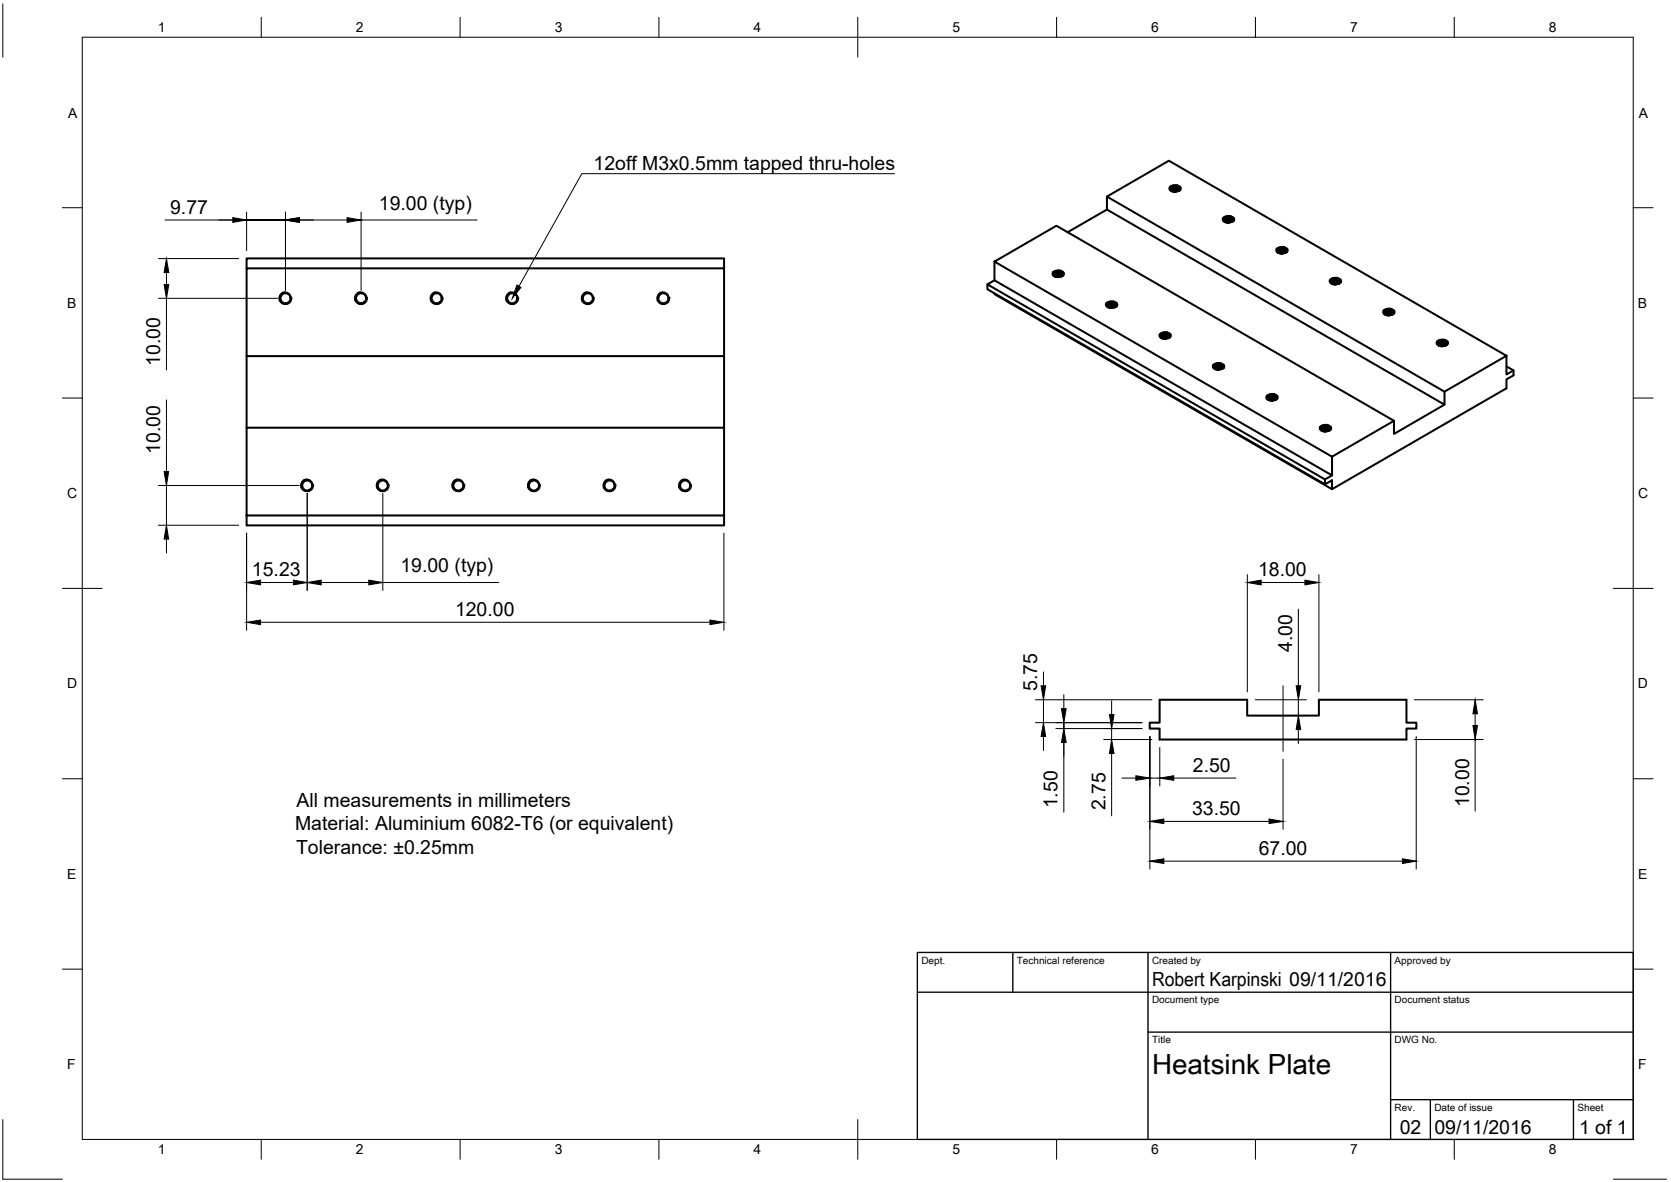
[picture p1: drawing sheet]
<svg xmlns="http://www.w3.org/2000/svg" width="420mm" height="297mm" viewBox="0 0 420 297" stroke-linecap="round" stroke-linejoin="round" font-family="sans-serif">
<!-- layer: Visible -->
<g fill="none" stroke="#000" stroke-width=".51">
<path d="M278.3 49.4l15.6-9 84.9 49-15.6 9zM278.3 49.4v3.3l84.9 49v-3.3M278.3 52.7l-9.9 5.7M294.2 47.6a1.56 1.56 0 0 1 2.6 .1 1.48 1.48 0 0 0-2.6-.1l.5 .4 .8 .2M294.4 47.7l1-.4 .7 .2 .6 .3a1.82 1.82 0 0 0-2.4 0zM294.5 47.2a2.16 2.16 0 0 1 1.9 .1M294.5 47.6a2.59 2.59 0 0 1 1.9 .1M294.5 48a1.9 1.9 0 0 1 1.9 0M294.6 48a1.88 1.88 0 0 1 1.7 0l-.7-.1zM295.1 48.2h.6M296 46.6a.71 .71 0 0 1 .8 .5 .71 .71 0 0 1-.4 .9M296 46.6l-1.3 .1-.6 .3"/>
<path d="M296.4 48l-.9 .2M296.8 47.1a2 2 0 0 0-2.8 .2l.1 .4 .4 .3 1 .2M307.6 54.8a2.22 2.22 0 0 1 2.6 .1M307.6 54.8a.82 .82 0 0 0 .1 .9 .82 .82 0 0 0 .9 .2l.3 .1M307.7 55.3a1.52 1.52 0 0 1 2.5 .2 1.49 1.49 0 0 0-2.5-.2l.3 .5 .9 .2M307.9 55a2.59 2.59 0 0 1 2 0M307.9 55.4a2.15 2.15 0 0 1 2 .1M308 55.8a1.74 1.74 0 0 1 1.7 0l-.6-.2zM308.6 55.9h.5M309.4 54.4a.73 .73 0 0 1 .9 .5 .73 .73 0 0 1-.5 .9 1.98 1.98 0 0 0-1.8-.1M309.5 54.3l-1.3 .1-.6 .4M309.8 55.7l-.8 .2"/>
<path d="M310.1 55.6a1.75 1.75 0 0 0-2.4-.1 1.82 1.82 0 0 1 2.4 .1M62 67.4h120.1v22.1h-120.1zM62 67.4v-2.5h120.1v2.5M71.1 73.6a1.43 1.43 0 0 1 2 1.4 1.26 1.26 0 0 0-1.6-1.3 1.26 1.26 0 0 0-.8 1.9 1.26 1.26 0 0 0 2 .3 1.38 1.38 0 0 1-2.4-.4M71.1 73.6a1.54 1.54 0 0 0-.8 1.9M73.1 75l-.4 .8M89.4 75.5a1.41 1.41 0 0 1 1-2 1.41 1.41 0 0 1 1.7 1.5 1.26 1.26 0 0 0-1.6-1.3 1.26 1.26 0 0 0-.8 1.9 1.26 1.26 0 0 0 2 .3 1.38 1.38 0 0 1-2.3-.4M92.1 75l-.4 .8M108.4 75.5a1.41 1.41 0 0 1 1-2 1.41 1.41 0 0 1 1.7 1.5 1.26 1.26 0 0 0-1.6-1.3 1.26 1.26 0 0 0-.8 1.9 1.26 1.26 0 0 0 2 .3 1.38 1.38 0 0 1-2.3-.4M111.1 75l-.4 .8M128.1 73.6a1.43 1.43 0 0 1 2 1.4 1.28 1.28 0 0 0-1.6-1.3 1.28 1.28 0 0 0-.8 1.9 1.28 1.28 0 0 0 2 .3 1.38 1.38 0 0 1-2.3-.4M128.2 73.6a1.54 1.54 0 0 0-.8 1.9"/>
<path d="M130.1 75l-.4 .8M146.4 75.5a1.41 1.41 0 0 1 1-2 1.41 1.41 0 0 1 1.7 1.5 1.28 1.28 0 0 0-1.6-1.3 1.28 1.28 0 0 0-.8 1.9 1.28 1.28 0 0 0 2 .3 1.42 1.42 0 0 1-2.4-.4M149.1 75l-.4 .8M165.4 75.5a1.41 1.41 0 0 1 1-2 1.41 1.41 0 0 1 1.7 1.5 1.28 1.28 0 0 0-1.6-1.3 1.28 1.28 0 0 0-.8 1.9 1.28 1.28 0 0 0 2 .3 1.42 1.42 0 0 1-2.4-.4M168.1 75l-.4 .8M248.3 71.5v1.2l84.8 49v-1.2M250 65.7l15.6-9 84.9 49-15.6 9.1zM250 65.7v4.7l84.9 49.1v-4.7M250 70.4l-1.7 1.1 84.8 49 1.8-1M250 73.7v.2l84.9 49v-2.2l-1.8 1M264.8 68.5a1.58 1.58 0 0 1 2.7 .4 1.09 1.09 0 0 1-1.3 .7M264.9 69a1.52 1.52 0 0 1 2.5 .1 1.49 1.49 0 0 0-2.5-.1l.3 .4 .9 .2"/>
<path d="M265.1 68.7a2.48 2.48 0 0 1 1.9 0M265.1 69.1a2.34 2.34 0 0 1 2 0M265.2 69.4l1.1-.1 .6 .2a1.81 1.81 0 0 0-1.7-.1 1.76 1.76 0 0 1 1.8 0M265.8 69.6h.5M267.2 69.3a1.83 1.83 0 0 0-2.2-.1 1.75 1.75 0 0 1 2.3 .1M267.4 68.5a2 2 0 0 0-2.7 .2l.3 .7 1.1 .2M278.2 76.2a1.02 1.02 0 0 0 1.4 1.2l-.6-.1a.61 .61 0 0 1-.7-.6 .61 .61 0 0 1 .8-.5l1.2 .1 .5 .6M278.2 76.2a2.21 2.21 0 0 1 2.7 .1M278.3 76.8a1.51 1.51 0 0 1 2.5 .1M278.5 76.4a2.59 2.59 0 0 1 2 .1M278.5 76.8a2.59 2.59 0 0 1 2 .1M278.6 77.2a1.88 1.88 0 0 1 1.8 0l-.9-.2z"/>
<path d="M279.2 77.3l.6 .1M280.1 75.8a.7 .7 0 0 1 .8 .5 .7 .7 0 0 1-.5 .9 1.83 1.83 0 0 0-1.8 0M280.1 75.8l-1.3 .1-.6 .3M280.5 77.2l-.9 .2M280.7 77a1.75 1.75 0 0 0-2.3 0 1.82 1.82 0 0 1 2.3 0M321.1 63.1a1.47 1.47 0 0 1 2.5 .1M321.4 62.7a2.48 2.48 0 0 1 1.9 .1M321.4 63.2a2.59 2.59 0 0 1 1.9 0M322 63.7h.6M322.9 62.1a.74 .74 0 0 1 .9 .7 .74 .74 0 0 1-.8 .8l-.6 .1M322.9 62.1l-1.3 .1-.6 .4M323.2 63.5a2.05 2.05 0 0 0-1.8 0 2.17 2.17 0 0 1 1.8 0l-.9-.1-.8 .1"/>
<path d="M323.5 63.3a1.75 1.75 0 0 0-2.3 0 1.76 1.76 0 0 1 2.3 .1M323.6 63.2a1.47 1.47 0 0 0-2.5-.1l.4 .5 .9 .1M323.7 62.7a1.95 1.95 0 0 0-2.8 .1l.1 .4 .4 .3 1 .2M334.4 70.4a1.01 1.01 0 0 0 1.4 1.1h-.3a.61 .61 0 0 1-.8-.3 .61 .61 0 0 1 .1-.7 1.57 1.57 0 0 1 2.3 .5 1.56 1.56 0 0 0-2.6-.1M334.4 70.4a2.29 2.29 0 0 1 2.7 0M334.6 71a1.69 1.69 0 0 1 2.4 .1 1.75 1.75 0 0 0-2.4 0M334.8 70.5a2.15 2.15 0 0 1 1.9 .1M334.8 70.9a2.59 2.59 0 0 1 1.9 .1M334.8 71.2a1.98 1.98 0 0 1 1.9 .1M335.4 71.5h.6M336.3 69.9a.71 .71 0 0 1 .8 .5 .71 .71 0 0 1-.4 .8M336.3 69.9h-1.3l-.6 .4"/>
<path d="M336.6 71.3a1.88 1.88 0 0 0-1.7 0l1.1-.1 .6 .1M336.7 71.2l-.9 .3M348.1 78.8a1.75 1.75 0 0 1 2.3 .1 1.83 1.83 0 0 0-2.3-.1M348.2 78.3a2.59 2.59 0 0 1 2 0M348.2 78.7a2.15 2.15 0 0 1 2 0M348.3 79a1.83 1.83 0 0 1 1.8 0M348.3 79a1.74 1.74 0 0 1 1.7 .1l-.6-.2-1.1 .1M348.9 79.2h.6M349.8 77.7a.77 .77 0 0 1 .8 .8 .77 .77 0 0 1-1 .7h-.3M349.8 77.6l-1.3 .1-.6 .4M350.6 78.2a1.95 1.95 0 0 0-2.8 .1v.1a1.15 1.15 0 0 0 1.5 .8h-.6a.61 .61 0 0 1-.7-.6 .61 .61 0 0 1 .8-.6l1.2 .1 .5 .6a1.52 1.52 0 0 0-2.5-.1M62 89.5v18"/>
<path d="M182.1 89.5v18M292 84.2a2.35 2.35 0 0 1 1.9 0M292 84.5l1.1-.2 .6 .1 .4 .4a1.76 1.76 0 0 0-2.3-.1zM292 84.6a2.48 2.48 0 0 1 1.9 0M292 84.9a1.98 1.98 0 0 1 1.9 .1M292 85a1.88 1.88 0 0 1 1.8 0l-.7-.2-1 .2M292.6 85.1h.6M293.5 83.6a.74 .74 0 0 1 .9 .6 .74 .74 0 0 1-.7 .8l-.7 .1M293.5 83.5l-1.3 .1-.6 .4M294.3 84.1a2 2 0 0 0-2.8 .1l.1 .4 .4 .4 1 .1h-.5a.61 .61 0 0 1-.8-.6 .61 .61 0 0 1 .8-.6l1.1 .1 .5 .3 .1 .4a1.52 1.52 0 0 0-2.5-.2M305.2 92.3a1.56 1.56 0 0 1 2.5 .1 1.5 1.5 0 0 0-2.5-.2l.3 .5 .9 .2M305.4 91.9a2.59 2.59 0 0 1 2 .1"/>
<path d="M305.4 92.4a2.34 2.34 0 0 1 2 0M305.5 92.7a1.74 1.74 0 0 1 1.7 .1l-.6-.2zM306.1 92.9h.5M306.9 91.3a.73 .73 0 0 1 .9 .5 .73 .73 0 0 1-.5 .9 1.98 1.98 0 0 0-1.8 0M307 91.3l-1.3 .1-.6 .3M307.3 92.7l-.8 .2M307.5 92.5a1.83 1.83 0 0 0-2.2 0 1.75 1.75 0 0 1 2.3 0M307.7 91.8a2 2 0 0 0-2.7 .2l.3 .7 1.1 .2M318.8 99.7a2.59 2.59 0 0 1 2 0M320.4 99.1a.7 .7 0 0 1 .8 .5 .7 .7 0 0 1-.4 .9M320.4 99.1h-1.3l-.6 .4M321.2 99.6a1.91 1.91 0 0 0-2.8 .1l.1 .5 .4 .3 1 .2"/>
<path d="M361.3 85.9l-.1 .4 .3 .4 1.2 .3M361.3 85.9a2.13 2.13 0 0 1 2.7 0M361.4 86.4a1.51 1.51 0 0 1 2.6 .1 1.53 1.53 0 0 0-2.6-.1l.5 .5 .8 .1M361.5 86.6a1.75 1.75 0 0 1 2.3 0M361.5 86.6a1.69 1.69 0 0 1 2.3 .1M361.7 86a2.59 2.59 0 0 1 1.9 .1M361.7 86.4a2.59 2.59 0 0 1 1.9 .1M361.8 86.8a1.88 1.88 0 0 1 1.7 0l-.9-.1zM362.3 87h.6M363.2 85.4a.71 .71 0 0 1 .8 .5 .71 .71 0 0 1-.4 .9 2.15 2.15 0 0 0-1.9 0M363.2 85.4l-1.3 .1-.6 .4M363.6 86.8l-.9 .2"/>
<path d="M378.8 92.1l1.8 1v1.2l-1.8 1v2.3l-43.9 25.3M378.8 89.4v4.7l1.8-1M62 107.5h120.1v22h-120.1zM318.6 100.1a1.47 1.47 0 0 1 2.5 .1M318.8 100.1a2.59 2.59 0 0 1 2 .1M318.9 100.5a2.15 2.15 0 0 1 1.8 0M318.9 100.5a2.18 2.18 0 0 1 1.8 0M319 100.5l.6-.2 1.1 .2M319.5 100.7h.6M320.8 100.5l-.9 .2M321 100.3a1.75 1.75 0 0 0-2.3-.1 1.82 1.82 0 0 1 2.3 .1M321.1 100.2a1.47 1.47 0 0 0-2.5-.2l.5 .5 .8 .2"/>
<path d="M332 107.8a1.56 1.56 0 0 1 2.6 .2 1.53 1.53 0 0 0-2.6-.2l.5 .5 .8 .1M332.1 108a1.69 1.69 0 0 1 2.4 .1M332.1 108a1.69 1.69 0 0 1 2.3 .1M332.3 107.5a2.16 2.16 0 0 1 1.9 0M332.3 107.9a2.59 2.59 0 0 1 1.9 0M332.3 108.2a1.9 1.9 0 0 1 1.9 0M332.4 108.2a1.88 1.88 0 0 1 1.7 0l-.7-.1zM332.9 108.4h.6M333.8 106.8a.74 .74 0 0 1 .9 .7 .74 .74 0 0 1-.7 .8l-.7 .1M333.8 106.8l-1.2 .1-.7 .4M334.6 107.4a2 2 0 0 0-2.8 .1l.1 .4 .4 .3 1 .2M363.2 101.7l-12.7 7.4v-3.4"/>
<path d="M62 129.5v2.5h120.1v-2.5M76.6 120.6a1.43 1.43 0 0 0-.7 2.1 1.43 1.43 0 0 0 2.2 .2 1.25 1.25 0 0 1-1.9-.3 1.25 1.25 0 0 1 .8-1.8 1.25 1.25 0 0 1 1.5 1.2 1.43 1.43 0 0 0-1.9-1.4M78.5 122l-.4 .9M95.6 120.6a1.43 1.43 0 0 1 1.9 1.4M95.6 120.6a1.43 1.43 0 0 0-.7 2.1 1.43 1.43 0 0 0 2.2 .2 1.25 1.25 0 0 1-1.9-.3 1.25 1.25 0 0 1 .8-1.8 1.25 1.25 0 0 1 1.5 1.2M97.5 122l-.3 .9M114.6 120.6a1.43 1.43 0 0 1 1.9 1.4M114.6 120.6a1.43 1.43 0 0 0-.7 2.1 1.43 1.43 0 0 0 2.2 .2M116.5 122a1.25 1.25 0 0 0-1.5-1.2 1.25 1.25 0 0 0-.8 1.8 1.25 1.25 0 0 0 1.9 .3M116.5 122l-.3 .9M133.6 120.6a1.43 1.43 0 0 1 1.9 1.4M133.6 120.6a1.43 1.43 0 0 0-.7 2.1 1.43 1.43 0 0 0 2.3 .2"/>
<path d="M135.5 122a1.27 1.27 0 0 0-1.5-1.2 1.27 1.27 0 0 0-.8 1.8 1.27 1.27 0 0 0 2 .3M135.5 122l-.3 .9M152.6 120.6a1.43 1.43 0 0 1 1.9 1.4M152.6 120.6a1.43 1.43 0 0 0-.7 2.1 1.43 1.43 0 0 0 2.3 .2 1.27 1.27 0 0 1-2-.3 1.27 1.27 0 0 1 .8-1.8 1.27 1.27 0 0 1 1.5 1.2M154.5 122l-.3 .9M170.8 122.5a1.42 1.42 0 0 0 2.4 .4M171.6 120.6a1.43 1.43 0 0 1 2 1.4M171.6 120.6a1.54 1.54 0 0 0-.8 1.9M173.6 122l-.4 .9M173.6 122a1.27 1.27 0 0 0-1.6-1.2 1.27 1.27 0 0 0-.8 1.8 1.27 1.27 0 0 0 2 .3M291.6 175.9h22v3.9h18v-3.9h22v5.7h2.5v1.5h-2.5v2.7h-62v-2.7h-2.5v-1.5h2.5z"/>
</g>
<!-- layer: Visible Narrow -->
<path d="M71.5 73.4a1.55 1.55 0 0 0-1.2 1.8 1.55 1.55 0 0 0 1.8 1.3 1.55 1.55 0 0 0 1.2-1.8M90.5 73.4a1.55 1.55 0 0 0-1.2 1.8 1.55 1.55 0 0 0 1.8 1.3 1.55 1.55 0 0 0 1.2-1.8M109.6 73.4a1.55 1.55 0 0 0-1.3 1.8 1.55 1.55 0 0 0 1.8 1.3 1.55 1.55 0 0 0 1.2-1.8M128.6 73.4a1.55 1.55 0 0 0-1.3 1.8 1.55 1.55 0 0 0 1.8 1.3 1.55 1.55 0 0 0 1.2-1.8M147.6 73.4a1.55 1.55 0 0 0-1.3 1.8 1.55 1.55 0 0 0 1.8 1.3 1.55 1.55 0 0 0 1.3-1.8M166.6 73.4a1.55 1.55 0 0 0-1.3 1.8 1.55 1.55 0 0 0 1.8 1.3 1.55 1.55 0 0 0 1.3-1.8M77 120.5a1.55 1.55 0 0 0-1.3 1.8 1.55 1.55 0 0 0 1.8 1.2 1.55 1.55 0 0 0 1.3-1.8M96 120.5a1.55 1.55 0 0 0-1.2 1.8 1.55 1.55 0 0 0 1.7 1.2 1.55 1.55 0 0 0 1.3-1.8M115 120.5a1.55 1.55 0 0 0-1.2 1.8 1.55 1.55 0 0 0 1.7 1.2 1.55 1.55 0 0 0 1.3-1.8M134 120.5a1.55 1.55 0 0 0-1.2 1.8 1.55 1.55 0 0 0 1.8 1.2 1.55 1.55 0 0 0 1.2-1.8M153 120.5a1.55 1.55 0 0 0-1.2 1.8 1.55 1.55 0 0 0 1.8 1.2 1.55 1.55 0 0 0 1.2-1.8M172 120.5a1.55 1.55 0 0 0-1.2 1.8 1.55 1.55 0 0 0 1.8 1.2 1.55 1.55 0 0 0 1.2-1.8" fill="none" stroke="#000" stroke-width=".34"/>
<!-- layer: Border -->
<g fill="none" stroke="#000" stroke-width=".25">
<path d="M.7 1v13.4M20.7 9.4h390v276.9h-390zM65.7 4.4v5M115.7 4.4v5M165.7 4.4v5M215.7 4.4v10M265.7 4.4v5M315.7 4.4v5M365.7 4.4v5M15.7 52.2h5M410.7 52.2h5M15.7 100h5"/>
<path d="M410.7 100h5M15.7 147.9h10M405.7 147.9h10M15.7 195.7h5M410.7 195.7h5M15.7 243.5h5M410.7 243.5h5M.7 281.3v15h15M65.7 286.3v5M115.7 286.3v5M165.7 286.3v5M215.7 281.3v10"/>
<path d="M265.7 286.3v5M315.7 286.3v5M365.7 286.3v5M405.7 296.3h13.3"/>
</g>
<!-- layer: TitleBlock -->
<path d="M230.7 239.4h180v46.9h-180zM254.7 239.4v9.9M288.7 239.4v46.9M349.7 239.4v46.9M230.7 249.3h180M288.7 259.4h122M349.7 276.4h61M359.6 276.4v9.9M395.6 276.4v9.9" fill="none" stroke="#000" stroke-width=".34"/>
<!-- layer: Dimensions -->
<g fill="none" stroke="#000" stroke-width=".25">
<path d="M41.5 55.3h20.5M62 53.3v9.7M71.8 55.3h-9.8h9.8M71.8 53.3v19.7M75.3 55.3h12M90.8 53.3v19.7M90.8 55.3h29.2M39.9 65h20.1M39.9 75h29.9M41.9 68.5v3M41.9 75v18M41.9 100.5v18"/>
<path d="M39.8 132h20.2M39.8 122h35.5M41.9 122v10M41.9 135.5v3.5M62 134v24.4M77.2 124v24.4M96.3 124v24.4M182 134v24.4M65.5 146.4h8.3M65.5 156.4h113M80.8 146.4h11.9M96.3 146.4h29.1"/>
<path d="M313.6 144.4v29.5M317.1 146.4h11M326.5 153.1v19.2M331.6 144.4v29.5M260.3 175.9h29.3M262.4 168.9v3.4M262.4 175.9v5.7M267.5 174.6v3.5M279.5 176.1v3.5M315.6 175.9h12.9M315.6 179.8h12.9M326.5 175.9v3.9"/>
<path d="M355.6 175.9h17.3M370.9 179.4v2.9M260.3 181.6h26.8M262.4 185.1v3.5M265.5 183.1h21.6M267.5 183.1v-1.5v1.5M267.5 183.1v21M277.5 185.8h12.1M279.5 183.1v2.7M279.5 189.4v15.6M282.1 195.5h3.5M289.1 185.1v33.3"/>
<path d="M289.1 195.5h2.5M291.6 187.8v9.7M295.1 195.5h15.7M322.6 190.8v17.6M326.5 183.3v3.6M355.6 185.8h17.3M356.1 185.1v33.3M370.9 185.8v18M292.6 206.4h26.5M292.6 216.4h60"/>
</g>
<g fill="#000" stroke="#000" stroke-width=".25">
<path d="M58.5 54.7l3.5 .6-3.5 .6zM71.8 55.3l3.5-.6v1.2zM87.3 54.7l3.5 .6-3.5 .6zM41.9 65l.5 3.5h-1.1zM41.3 71.5h1.1l-.5 3.5zM41.3 118.5h1.1l-.5 3.5zM41.9 132l.5 3.5h-1.1zM62 146.4l3.5-.6v1.2zM62 156.4l3.5-.6v1.2zM73.8 145.8l3.4 .6-3.4 .6zM77.2 146.4l3.6-.6v1.2zM92.7 145.8l3.6 .6-3.6 .6z"/>
<path d="M178.5 155.8l3.5 .6-3.5 .6zM313.6 146.4l3.5-.6v1.2zM328.1 145.8l3.5 .6-3.5 .6zM261.8 172.3h1.1l-.5 3.6zM266.9 178.1h1.2l-.6 3.5zM279 179.6h1.1l-.6 3.5zM325.9 172.3h1.2l-.6 3.6zM370.9 175.9l.6 3.5h-1.1zM262.4 181.6l.5 3.5h-1.1zM267.5 183.1l.6 3.5h-1.2zM279.5 185.8l.6 3.6h-1.1zM285.6 194.9l3.5 .6-3.5 .6z"/>
<path d="M291.6 195.5l3.5-.6v1.2zM326.5 179.8l.6 3.5h-1.2zM370.4 182.3h1.1l-.6 3.5zM289.1 206.4l3.5-.6v1.2zM289.1 216.4l3.5-.6v1.2zM319.1 205.8l3.5 .6-3.5 .6zM352.6 215.8l3.5 .6-3.5 .6z"/>
</g>
<!-- layer: Center Lines -->
<path d="M322.6 172.3v16.5" fill="none" stroke="#000" stroke-width=".25"/>
<!-- layer: Annotations -->
<path d="M130 71.6l1 .6-2.2 2.8z" fill="#000" stroke="#000" stroke-width=".25"/>
<path d="M224.9 43.6h-78.6l-15.8 28.3" fill="none" stroke="#000" stroke-width=".25"/>
<text font-size="7" x="289.7" y="269.9">Heatsink Plate</text>
<g font-size="4.9">
<text x="149.3" y="42.7">12off M3x0.5mm tapped thru-holes</text>
<text x="42.8" y="53.7">9.77</text>
<text x="95.3" y="52.7">19.00 (typ)</text>
<text x="40.3" y="92" transform="rotate(-90 40.3 92)">10.00</text>
<text x="40.3" y="114" transform="rotate(-90 40.3 114)">10.00</text>
<text x="100.7" y="143.8">19.00 (typ)</text>
<text x="63.4" y="144.8">15.23</text>
<text x="316.3" y="144.8">18.00</text>
<text x="114.4" y="154.9">120.00</text>
<text x="324.9" y="163.9" transform="rotate(-90 324.9 163.9)">4.00</text>
<text x="260.8" y="173.6" transform="rotate(-90 260.8 173.6)">5.75</text>
<text x="300" y="194">2.50</text>
<text x="74.6" y="202.8">All measurements in millimeters</text>
<text x="265.9" y="203.2" transform="rotate(-90 265.9 203.2)">1.50</text>
<text x="278" y="203.7" transform="rotate(-90 278 203.7)">2.75</text>
<text x="369.4" y="202.9" transform="rotate(-90 369.4 202.9)">10.00</text>
<text x="74.2" y="208.7">Material: Aluminium 6082-T6 (or equivalent)</text>
<text x="299.7" y="204.9">33.50</text>
<text x="74.5" y="214.5">Tolerance: ±0.25mm</text>
<text x="316.5" y="214.8">67.00</text>
<text x="289.7" y="247.9">Robert Karpinski 09/11/2016</text>
<text x="351.9" y="285">02</text>
<text x="360.7" y="284.9">09/11/2016</text>
<text x="397" y="285">1 of 1</text>
</g>
<g font-size="3.5">
<text x="39.7" y="8.1">1</text>
<text x="89.5" y="8.1">2</text>
<text x="139.5" y="8.1">3</text>
<text x="189.4" y="8.1">4</text>
<text x="239.5" y="8.1">5</text>
<text x="289.4" y="8.1">6</text>
<text x="339.5" y="8.1">7</text>
<text x="389.5" y="8.1">8</text>
<text x="17.1" y="29.5">A</text>
<text x="412.1" y="29.5">A</text>
<text x="16.9" y="77.3">B</text>
<text x="411.8" y="77.3">B</text>
<text x="16.9" y="125.2">C</text>
<text x="411.9" y="125.2">C</text>
<text x="16.9" y="173">D</text>
<text x="411.8" y="173">D</text>
<text x="16.9" y="220.9">E</text>
<text x="411.9" y="220.9">E</text>
<text x="16.9" y="268.7">F</text>
<text x="411.9" y="268.7">F</text>
<text x="39.7" y="290.1">1</text>
<text x="89.5" y="290.1">2</text>
<text x="139.5" y="290.1">3</text>
<text x="189.4" y="290.1">4</text>
<text x="239.5" y="290.1">5</text>
<text x="289.4" y="290.1">6</text>
<text x="339.5" y="290.1">7</text>
<text x="389.5" y="290.1">8</text>
</g>
<g font-size="2.5">
<text x="231.7" y="242.1">Dept.</text>
<text x="255.7" y="242.1">Technical reference</text>
<text x="289.7" y="242.1">Created by</text>
<text x="350.7" y="242.1">Approved by</text>
<text x="289.7" y="252.1">Document type</text>
<text x="350.7" y="252.1">Document status</text>
<text x="289.7" y="262.2">Title</text>
<text x="350.7" y="262.2">DWG No.</text>
<text x="350.7" y="279.1">Rev.</text>
<text x="360.7" y="279.1">Date of issue</text>
<text x="396.6" y="279.1">Sheet</text>
</g>
</svg>
